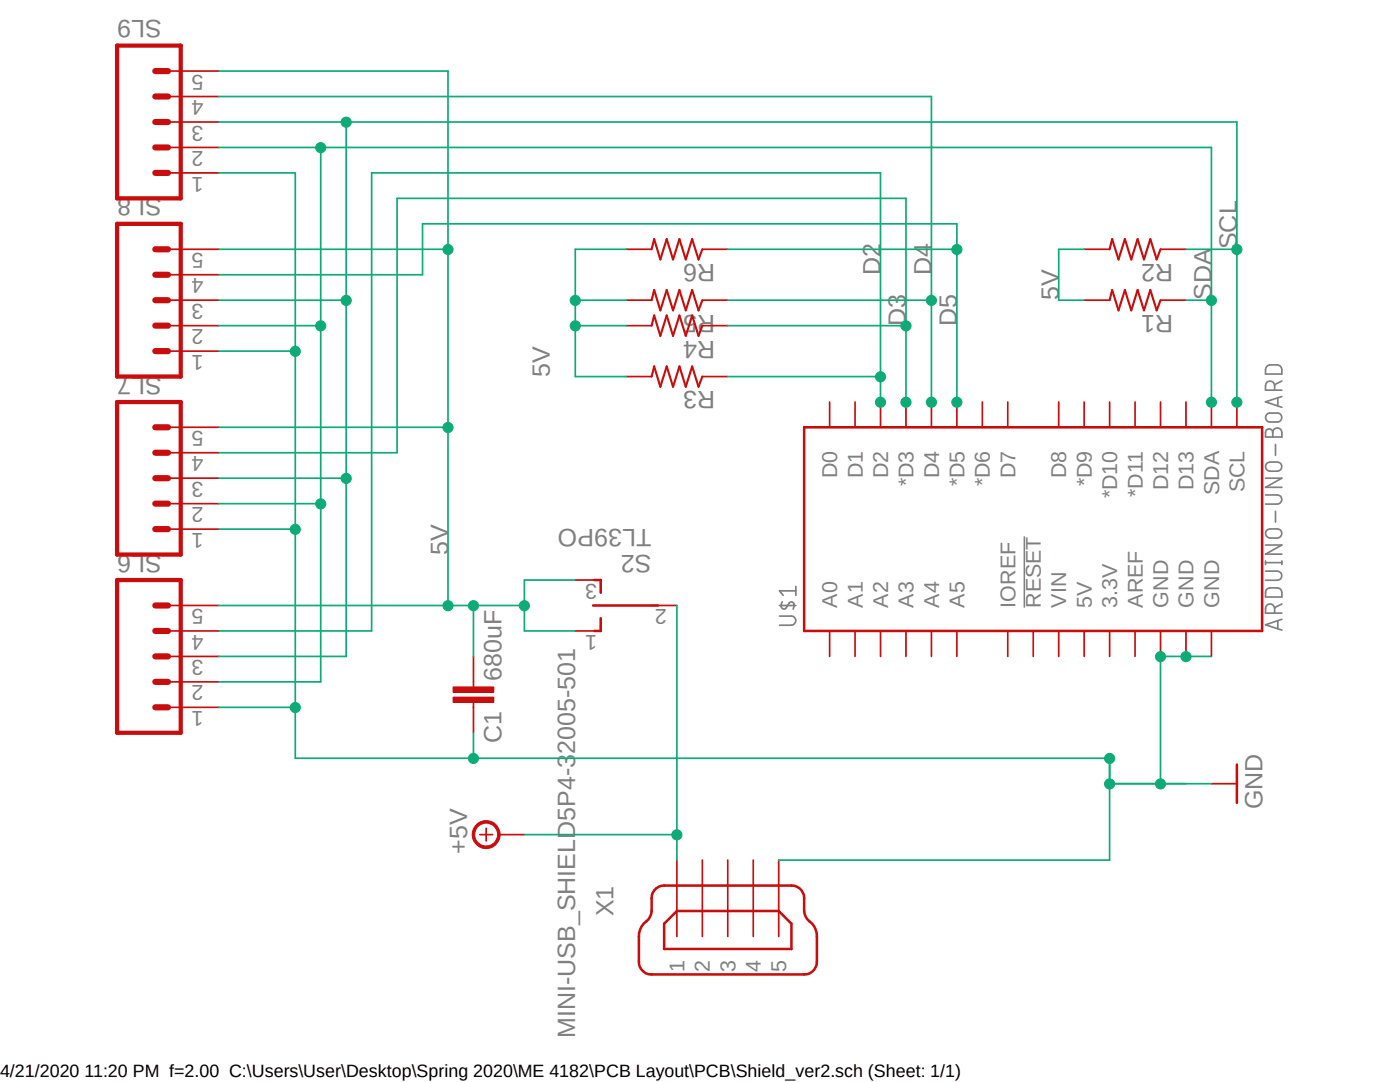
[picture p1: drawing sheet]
<svg xmlns="http://www.w3.org/2000/svg" width="279mm" height="216mm" viewBox="0 0 279 216" stroke-linecap="round" stroke-linejoin="round" font-family="sans-serif">
<path d="M22.2 2.5l235 205.9M257.2 2.5l-235 205.9" fill="none" stroke="#fff" stroke-width=".2"/>
<g fill="none" stroke="#808080" stroke-width=".34">
<path d="M252.8 73.1a2.65 2.65 0 0 1 2.5-.2l.4 .5 .1 1.2h-3.2v-.9zM254.4 77.9v-.9a.91 .91 0 0 0-.9-1 .91 .91 0 0 0-.9 1v.9h3.2M255 79.4v1.6M255.8 79.1l-3.2 1.1 3.2 1.1M255.8 76l-1.4 .8M252.6 98.8h2.3a.91 .91 0 0 1 .9 .9 .91 .91 0 0 1-.9 .9h-2.3M252.6 95.4h3.2l-3.2 1.8h3.2M252.8 85.8a.73 .73 0 0 1 .7-.2 .73 .73 0 0 1 .5 .7 .91 .91 0 0 1 .9-.9 .91 .91 0 0 1 .9 .9v.9h-3.2v-.9zM252.8 92.5a2.97 2.97 0 0 1 2.5-.2 .9 .9 0 0 1 .5 1 .9 .9 0 0 1-.9 .7h-1.5a.93 .93 0 0 1-.8-.6 .93 .93 0 0 1 .2-.9zM252.8 82.7a3.1 3.1 0 0 1 2.5-.2 .9 .9 0 0 1 .5 1 .9 .9 0 0 1-.9 .7h-1.5a.91 .91 0 0 1-.8-.6 .91 .91 0 0 1 .2-.9zM254 86.3v.9M254.6 88.7v2.1"/>
<path d="M158.8 117.9h-3.2l.7 .9M158.8 117v1.8M252.6 114h2.3a.91 .91 0 0 1 .9 .9 .91 .91 0 0 1-.9 .9h-2.3M252.6 111.9v.7M252.6 112.3h3.2M252.6 108.8h3.2l-3.2 1.8h3.2M252.8 105.8a2.97 2.97 0 0 1 2.5-.2 .9 .9 0 0 1 .5 1 .9 .9 0 0 1-.9 .8h-1.5a.94 .94 0 0 1-.8-.6 .94 .94 0 0 1 .2-1zM252.8 117.6a2.97 2.97 0 0 1 2.5-.2l.4 .5 .1 1.2h-3.2v-.9zM254.6 102v2.2M255.8 111.9v.7M155.6 122.9h2.3a.91 .91 0 0 1 .9 .9 .91 .91 0 0 1-.9 1h-2.3M155.6 120.8h3.2"/>
<path d="M156.1 120.1a.76 .76 0 0 0-.2 .9 .76 .76 0 0 0 .9 .5l.1-.3a1.64 1.64 0 0 1 1-1.1h.3a.95 .95 0 0 1 .1 1.4M254.4 122.3v-.9a.91 .91 0 0 0-.9-.9 .91 .91 0 0 0-.9 .9v.9h3.2M255 123.9v1.6M255.8 123.6l-3.2 1.1 3.2 1M255.8 120.5l-1.4 .7"/>
</g>
<path d="M204.4 107v14.2" fill="none" stroke="#808080" stroke-width=".3"/>
<path d="M94.5 136.1v1M94.5 140.1v1" fill="none" stroke="#c90d0c" stroke-width=".34"/>
<path d="M90.4 139.1h8.2v1h-8.2z" fill-rule="evenodd" fill="#c90d0c"/>
<path d="M90.4 139.1h8.2v1h-8.2z" fill="none" stroke="#c90d0c" stroke-width=".2"/>
<path d="M90.4 137.1h8.2v1h-8.2z" fill-rule="evenodd" fill="#c90d0c"/>
<path d="M90.4 137.1h8.2v1h-8.2z" fill="none" stroke="#c90d0c" stroke-width=".2"/>
<g fill="none" stroke="#c90d0c" stroke-width=".34">
<path d="M33.5 19.3h10.2M33.5 14.2h10.2M33.5 34.5h10.2M33.5 29.4h10.2M33.5 24.3h10.2M33.5 59.9h10.2M33.5 54.8h10.2M33.5 49.7h10.2M33.5 70.1h10.2M33.5 65h10.2M33.5 95.4h10.2M33.5 90.3h10.2"/>
<path d="M33.5 85.3h10.2M33.5 105.6h10.2M33.5 100.5h10.2M33.5 136.1h10.2M33.5 131h10.2M33.5 125.9h10.2M33.5 120.8h10.2M94.5 131v5.1M33.5 141.1h10.2M94.5 141.1v5.1M241.8 156.4h5M95.8 166.5h2.5"/>
<path d="M97 165.3v2.5M135.1 171.6v15.3M140.2 171.6v15.3M145.2 171.6v15.3M150.3 171.6v15.3M155.4 171.6v15.3"/>
</g>
<path d="M23.4 9.1h12.7v30.5h-12.7zM23.4 44.7h12.7v30.4h-12.7zM23.4 80.2h12.7v30.5h-12.7zM23.4 115.7h12.7v30.5h-12.7z" fill="none" stroke="#c90d0c" stroke-width=".85"/>
<g fill="none" stroke="#c90d0c" stroke-width="1.2">
<path d="M31 14.2h2.5M31 19.3h2.5M31 24.3h2.5M31 29.4h2.5M31 34.5h2.5M31 59.9h2.5M31 49.7h2.5M31 54.8h2.5M31 65h2.5M31 70.1h2.5M31 95.4h2.5M31 85.3h2.5"/>
<path d="M31 90.3h2.5M31 100.5h2.5M31 105.6h2.5M31 131h2.5M31 136.1h2.5M31 120.8h2.5M31 125.9h2.5M31 141.1h2.5"/>
</g>
<path d="M246.8 152.6v7.6M130.6 177.6a2.49 2.49 0 0 1 1.9-.9h25.4a2.5 2.5 0 0 1 2.6 2.5v2.6a3.2 3.2 0 0 0 1.6 2.5 3.9 3.9 0 0 1 .9 2.6v5a2.5 2.5 0 0 1-2.5 2.5h-30.5a2.5 2.5 0 0 1-2.5-2.5v-5a4.1 4.1 0 0 1 2-3.5l.5-1.1v-.5l.1-3.2zM135.1 181.8h20.3l2.5 2.5v5.1h-25.4v-5.1z" fill="none" stroke="#c90d0c" stroke-width=".51"/>
<path d="M94.9 164.8a2.79 2.79 0 0 1 4.6 .6 2.79 2.79 0 0 1-2.5 3.9v-.5a2.29 2.29 0 0 1-2.1-3.2 2.29 2.29 0 0 1 3.8-.6 2.29 2.29 0 0 1-1.1 3.7l-.6 .1v.5a2.8 2.8 0 0 1-2.5-1.6 2.8 2.8 0 0 1 .4-2.9z" fill-rule="evenodd" fill="#c90d0c"/>
<path d="M94.9 164.8a2.79 2.79 0 0 1 4.6 .6 2.79 2.79 0 0 1-2.5 3.9v-.5a2.29 2.29 0 0 1-2.1-3.2 2.29 2.29 0 0 1 3.8-.6 2.29 2.29 0 0 1-1.1 3.7l-.6 .1v.5a2.8 2.8 0 0 1-2.5-1.6 2.8 2.8 0 0 1 .4-2.9z" fill="none" stroke="#c90d0c" stroke-width=".2"/>
<g fill="none" stroke="#c90d0c" stroke-width=".34">
<path d="M125 59.9h5M125 49.7h5M140.2 59.9h5M140.2 49.7h5M216.4 59.9h5M216.4 49.7h5M231.6 59.9h5.1M231.6 49.7h5.1M125 75.1h5M125 65h5M140.2 75.1h5M140.2 65h5"/>
<path d="M165.6 80.2v5.1M170.6 80.2v5.1M175.7 80.2v5.1M180.8 80.2v5.1M185.9 80.2v5.1M191 80.2v5.1M196 80.2v5.1M201.1 80.2v5.1M211.3 80.2v5.1M216.4 80.2v5.1M221.4 80.2v5.1M226.5 80.2v5.1"/>
<path d="M231.6 80.2v5.1M236.7 80.2v5.1M241.8 80.2v5.1M246.8 80.2v5.1M114.8 115.7h5.1M114.8 125.9h5.1M130 120.8h5.1M165.6 125.9v5.1M170.6 125.9v5.1M175.7 125.9v5.1M180.8 125.9v5.1M185.9 125.9v5.1"/>
<path d="M191 125.9v5.1M201.1 125.9v5.1M206.2 125.9v5.1M211.3 125.9v5.1M216.4 125.9v5.1M221.4 125.9v5.1M226.5 125.9v5.1M231.6 125.9v5.1M236.7 125.9v5.1M241.8 125.9v5.1M99.6 166.5h5"/>
</g>
<path d="M160.5 85.3h91.4v40.6h-91.4zM118.6 115.7h1.3v2.6M118.4 120.8h12.9M119.9 123.4v2.5h-1.3" fill="none" stroke="#c90d0c" stroke-width=".51"/>
<path d="M130 59.9l.6-2 1.2 4 1.3-4 1.2 4 1.3-4 1.3 4 1.2-4 1.3 4 .8-2M130 49.7l.6-2 1.2 4.1 1.3-4.1 1.2 4.1 1.3-4.1 1.3 4.1 1.2-4.1 1.3 4.1 .8-2.1M221.4 59.9l.6-2 1.2 4 1.3-4 1.3 4 1.2-4 1.3 4 1.3-4 1.2 4 .8-2M221.4 49.7l.6-2 1.2 4.1 1.3-4.1 1.3 4.1 1.2-4.1 1.3 4.1 1.3-4.1 1.2 4.1 .8-2.1M130 75.1l.6-2 1.2 4.1 1.3-4.1 1.2 4.1 1.3-4.1 1.3 4.1 1.2-4.1 1.3 4.1 .8-2.1M130 65l.6-2.1 1.2 4.1 1.3-4.1 1.2 4.1 1.3-4.1 1.3 4.1 1.2-4.1 1.3 4.1 .8-2" fill="none" stroke="#c90d0c" stroke-width=".42"/>
<path d="M231.6 131v25.4h5.1" fill="none" stroke="#0dab76" stroke-width=".34"/>
<circle cx="231.6" cy="156.4" r="1.01" fill="#0dab76"/>
<circle cx="231.6" cy="156.4" r="1.01" fill="none" stroke="#0dab76" stroke-width=".2"/>
<path d="M221.4 156.4h20.4M221.4 151.3v20.3h-66" fill="none" stroke="#0dab76" stroke-width=".34"/>
<circle cx="221.4" cy="156.4" r="1.01" fill="#0dab76"/>
<circle cx="221.4" cy="156.4" r="1.01" fill="none" stroke="#0dab76" stroke-width=".2"/>
<path d="M43.7 70.1h15.2v81.2h35.6v-5.1M43.7 105.6h15.2M221.4 151.3v5.1" fill="none" stroke="#0dab76" stroke-width=".34"/>
<circle cx="58.9" cy="105.6" r="1.01" fill="#0dab76"/>
<circle cx="58.9" cy="105.6" r="1.01" fill="none" stroke="#0dab76" stroke-width=".2"/>
<path d="M43.7 34.5h15.2v35.6" fill="none" stroke="#0dab76" stroke-width=".34"/>
<circle cx="58.9" cy="70.1" r="1.01" fill="#0dab76"/>
<circle cx="58.9" cy="70.1" r="1.01" fill="none" stroke="#0dab76" stroke-width=".2"/>
<path d="M43.7 141.1h15.2" fill="none" stroke="#0dab76" stroke-width=".34"/>
<circle cx="58.9" cy="141.2" r="1.01" fill="#0dab76"/>
<circle cx="58.9" cy="141.2" r="1.01" fill="none" stroke="#0dab76" stroke-width=".2"/>
<path d="M94.5 151.3h126.9" fill="none" stroke="#0dab76" stroke-width=".34"/>
<circle cx="94.5" cy="151.3" r="1.01" fill="#0dab76"/>
<circle cx="94.5" cy="151.3" r="1.01" fill="none" stroke="#0dab76" stroke-width=".2"/>
<circle cx="221.4" cy="151.3" r="1.01" fill="#0dab76"/>
<circle cx="221.4" cy="151.3" r="1.01" fill="none" stroke="#0dab76" stroke-width=".2"/>
<path d="M231.6 131h10.2" fill="none" stroke="#0dab76" stroke-width=".34"/>
<circle cx="236.7" cy="131" r="1.01" fill="#0dab76"/>
<circle cx="236.7" cy="131" r="1.01" fill="none" stroke="#0dab76" stroke-width=".2"/>
<circle cx="231.6" cy="131" r="1.01" fill="#0dab76"/>
<circle cx="231.6" cy="131" r="1.01" fill="none" stroke="#0dab76" stroke-width=".2"/>
<path d="M43.7 29.4h198.1v30.5M64 29.4v106.7h-20.3" fill="none" stroke="#0dab76" stroke-width=".34"/>
<circle cx="64" cy="29.5" r="1.01" fill="#0dab76"/>
<circle cx="64" cy="29.5" r="1.01" fill="none" stroke="#0dab76" stroke-width=".2"/>
<path d="M241.8 59.9v20.3M43.7 100.5h20.3" fill="none" stroke="#0dab76" stroke-width=".34"/>
<circle cx="64" cy="100.5" r="1.01" fill="#0dab76"/>
<circle cx="64" cy="100.5" r="1.01" fill="none" stroke="#0dab76" stroke-width=".2"/>
<path d="M43.7 65h20.3" fill="none" stroke="#0dab76" stroke-width=".34"/>
<circle cx="64" cy="65" r="1.01" fill="#0dab76"/>
<circle cx="64" cy="65" r="1.01" fill="none" stroke="#0dab76" stroke-width=".2"/>
<circle cx="241.8" cy="80.3" r="1.01" fill="#0dab76"/>
<circle cx="241.8" cy="80.3" r="1.01" fill="none" stroke="#0dab76" stroke-width=".2"/>
<path d="M236.7 59.9h5.1" fill="none" stroke="#0dab76" stroke-width=".34"/>
<circle cx="241.8" cy="59.9" r="1.01" fill="#0dab76"/>
<circle cx="241.8" cy="59.9" r="1.01" fill="none" stroke="#0dab76" stroke-width=".2"/>
<path d="M43.7 95.4h25.4M246.8 80.2v-55.9h-177.7v106.7h-25.4" fill="none" stroke="#0dab76" stroke-width=".34"/>
<circle cx="69.1" cy="95.5" r="1.01" fill="#0dab76"/>
<circle cx="69.1" cy="95.5" r="1.01" fill="none" stroke="#0dab76" stroke-width=".2"/>
<path d="M43.7 59.9h25.4" fill="none" stroke="#0dab76" stroke-width=".34"/>
<circle cx="69.1" cy="59.9" r="1.01" fill="#0dab76"/>
<circle cx="69.1" cy="59.9" r="1.01" fill="none" stroke="#0dab76" stroke-width=".2"/>
<path d="M43.7 24.3h25.4" fill="none" stroke="#0dab76" stroke-width=".34"/>
<circle cx="69.1" cy="24.4" r="1.01" fill="#0dab76"/>
<circle cx="69.1" cy="24.4" r="1.01" fill="none" stroke="#0dab76" stroke-width=".2"/>
<circle cx="246.8" cy="80.3" r="1.01" fill="#0dab76"/>
<circle cx="246.8" cy="80.3" r="1.01" fill="none" stroke="#0dab76" stroke-width=".2"/>
<path d="M236.7 49.7h10.1" fill="none" stroke="#0dab76" stroke-width=".34"/>
<circle cx="246.8" cy="49.8" r="1.01" fill="#0dab76"/>
<circle cx="246.8" cy="49.8" r="1.01" fill="none" stroke="#0dab76" stroke-width=".2"/>
<path d="M175.7 75.1v-40.6h-101.5v91.4h-30.5" fill="none" stroke="#0dab76" stroke-width=".34"/>
<circle cx="175.7" cy="80.3" r="1.01" fill="#0dab76"/>
<circle cx="175.7" cy="80.3" r="1.01" fill="none" stroke="#0dab76" stroke-width=".2"/>
<path d="M145.2 75.1h30.5v5.1" fill="none" stroke="#0dab76" stroke-width=".34"/>
<circle cx="175.7" cy="75.2" r="1.01" fill="#0dab76"/>
<circle cx="175.7" cy="75.2" r="1.01" fill="none" stroke="#0dab76" stroke-width=".2"/>
<path d="M180.8 65v-25.4h-101.6v50.7h-35.5" fill="none" stroke="#0dab76" stroke-width=".34"/>
<circle cx="180.8" cy="80.3" r="1.01" fill="#0dab76"/>
<circle cx="180.8" cy="80.3" r="1.01" fill="none" stroke="#0dab76" stroke-width=".2"/>
<path d="M145.2 65h35.6v15.2" fill="none" stroke="#0dab76" stroke-width=".34"/>
<circle cx="180.8" cy="65" r="1.01" fill="#0dab76"/>
<circle cx="180.8" cy="65" r="1.01" fill="none" stroke="#0dab76" stroke-width=".2"/>
<path d="M191 49.7v-5h-106.7v10.1h-40.6" fill="none" stroke="#0dab76" stroke-width=".34"/>
<circle cx="191" cy="80.3" r="1.01" fill="#0dab76"/>
<circle cx="191" cy="80.3" r="1.01" fill="none" stroke="#0dab76" stroke-width=".2"/>
<path d="M145.2 49.7h45.8v30.5" fill="none" stroke="#0dab76" stroke-width=".34"/>
<circle cx="191" cy="49.8" r="1.01" fill="#0dab76"/>
<circle cx="191" cy="49.8" r="1.01" fill="none" stroke="#0dab76" stroke-width=".2"/>
<path d="M43.7 19.3h142.2v40.6" fill="none" stroke="#0dab76" stroke-width=".34"/>
<circle cx="185.9" cy="80.3" r="1.01" fill="#0dab76"/>
<circle cx="185.9" cy="80.3" r="1.01" fill="none" stroke="#0dab76" stroke-width=".2"/>
<path d="M145.2 59.9h40.7v20.3" fill="none" stroke="#0dab76" stroke-width=".34"/>
<circle cx="185.9" cy="59.9" r="1.01" fill="#0dab76"/>
<circle cx="185.9" cy="59.9" r="1.01" fill="none" stroke="#0dab76" stroke-width=".2"/>
<path d="M135.1 120.8v45.7h-30.5" fill="none" stroke="#0dab76" stroke-width=".34"/>
<circle cx="135.1" cy="166.6" r="1.01" fill="#0dab76"/>
<circle cx="135.1" cy="166.6" r="1.01" fill="none" stroke="#0dab76" stroke-width=".2"/>
<path d="M43.7 14.2h45.7v106.6M43.7 49.7h45.7M135.1 166.5v5.1" fill="none" stroke="#0dab76" stroke-width=".34"/>
<circle cx="89.4" cy="49.8" r="1.01" fill="#0dab76"/>
<circle cx="89.4" cy="49.8" r="1.01" fill="none" stroke="#0dab76" stroke-width=".2"/>
<path d="M43.7 85.3h45.7" fill="none" stroke="#0dab76" stroke-width=".34"/>
<circle cx="89.4" cy="85.3" r="1.01" fill="#0dab76"/>
<circle cx="89.4" cy="85.3" r="1.01" fill="none" stroke="#0dab76" stroke-width=".2"/>
<path d="M43.7 120.8h50.8" fill="none" stroke="#0dab76" stroke-width=".34"/>
<circle cx="89.4" cy="120.9" r="1.01" fill="#0dab76"/>
<circle cx="89.4" cy="120.9" r="1.01" fill="none" stroke="#0dab76" stroke-width=".2"/>
<path d="M114.8 115.7h-10.2v10.2h10.2M104.6 120.8h-10.1v10.2" fill="none" stroke="#0dab76" stroke-width=".34"/>
<circle cx="94.5" cy="120.9" r="1.01" fill="#0dab76"/>
<circle cx="94.5" cy="120.9" r="1.01" fill="none" stroke="#0dab76" stroke-width=".2"/>
<circle cx="104.7" cy="120.9" r="1.01" fill="#0dab76"/>
<circle cx="104.7" cy="120.9" r="1.01" fill="none" stroke="#0dab76" stroke-width=".2"/>
<path d="M125 49.7h-10.2v25.4h10.2M216.4 49.7h-5.1v10.2h5.1M114.8 65h10.2" fill="none" stroke="#0dab76" stroke-width=".34"/>
<circle cx="114.8" cy="65" r="1.01" fill="#0dab76"/>
<circle cx="114.8" cy="65" r="1.01" fill="none" stroke="#0dab76" stroke-width=".2"/>
<path d="M114.8 59.9h10.2" fill="none" stroke="#0dab76" stroke-width=".34"/>
<circle cx="114.8" cy="59.9" r="1.01" fill="#0dab76"/>
<circle cx="114.8" cy="59.9" r="1.01" fill="none" stroke="#0dab76" stroke-width=".2"/>
<g font-size="5" fill="#808080">
<text x="32.3" y="4" transform="rotate(-180 32.3 4)">SL9</text>
<text x="32.3" y="39.6" transform="rotate(-180 32.3 39.6)">SL8</text>
<text x="142.7" y="52.7" transform="rotate(-180 142.7 52.7)">R6</text>
<text x="234.1" y="52.7" transform="rotate(-180 234.1 52.7)">R2</text>
<text x="246.8" y="49.7" transform="rotate(-90 246.8 49.7)">SCL</text>
<text x="175.7" y="54.8" transform="rotate(-90 175.7 54.8)">D2</text>
<text x="185.9" y="54.8" transform="rotate(-90 185.9 54.8)">D4</text>
<text x="211.3" y="59.9" transform="rotate(-90 211.3 59.9)">5V</text>
<text x="241.8" y="59.9" transform="rotate(-90 241.8 59.9)">SDA</text>
<text x="142.7" y="62.9" transform="rotate(-180 142.7 62.9)">R5</text>
<text x="180.8" y="65" transform="rotate(-90 180.8 65)">D3</text>
<text x="191" y="65" transform="rotate(-90 191 65)">D5</text>
<text x="234.1" y="62.9" transform="rotate(-180 234.1 62.9)">R1</text>
<text x="142.7" y="67.9" transform="rotate(-180 142.7 67.9)">R4</text>
<text x="32.3" y="75.1" transform="rotate(-180 32.3 75.1)">SL7</text>
<text x="109.7" y="75.1" transform="rotate(-90 109.7 75.1)">5V</text>
<text x="142.7" y="78.1" transform="rotate(-180 142.7 78.1)">R3</text>
<text x="130" y="105.6" transform="rotate(-180 130 105.6)">TL39PO</text>
<text x="32.3" y="110.7" transform="rotate(-180 32.3 110.7)">SL6</text>
<text x="89.4" y="110.7" transform="rotate(-90 89.4 110.7)">5V</text>
<text x="130" y="110.7" transform="rotate(-180 130 110.7)">S2</text>
<text x="100.1" y="135.8" transform="rotate(-90 100.1 135.8)">680uF</text>
<text x="100.1" y="148.3" transform="rotate(-90 100.1 148.3)">C1</text>
<text x="251.9" y="161.5" transform="rotate(-90 251.9 161.5)">GND</text>
<text x="93.2" y="170.3" transform="rotate(-90 93.2 170.3)">+5V</text>
<text x="122.4" y="182.8" transform="rotate(-90 122.4 182.8)">X1</text>
<text x="114.8" y="207.1" transform="rotate(-90 114.8 207.1)">MINI-USB_SHIELD5P4-32005-501</text>
</g>
<g font-size="4.3" fill="#808080">
<text x="40.6" y="14.9" transform="rotate(-180 40.6 14.9)">5</text>
<text x="40.6" y="20" transform="rotate(-180 40.6 20)">4</text>
<text x="40.6" y="25.1" transform="rotate(-180 40.6 25.1)">3</text>
<text x="40.6" y="35.2" transform="rotate(-180 40.6 35.2)">1</text>
<text x="40.6" y="30.1" transform="rotate(-180 40.6 30.1)">2</text>
<text x="40.6" y="50.5" transform="rotate(-180 40.6 50.5)">5</text>
<text x="40.6" y="55.5" transform="rotate(-180 40.6 55.5)">4</text>
<text x="40.6" y="65.7" transform="rotate(-180 40.6 65.7)">2</text>
<text x="40.6" y="60.6" transform="rotate(-180 40.6 60.6)">3</text>
<text x="40.6" y="70.7" transform="rotate(-180 40.6 70.7)">1</text>
<text x="40.6" y="86" transform="rotate(-180 40.6 86)">5</text>
<text x="40.6" y="91.1" transform="rotate(-180 40.6 91.1)">4</text>
<text x="167.1" y="95.4" transform="rotate(-90 167.1 95.4)">D0</text>
<text x="172.2" y="95.4" transform="rotate(-90 172.2 95.4)">D1</text>
<text x="177.2" y="95.4" transform="rotate(-90 177.2 95.4)">D2</text>
<text x="187.4" y="95.4" transform="rotate(-90 187.4 95.4)">D4</text>
<text x="202.6" y="95.4" transform="rotate(-90 202.6 95.4)">D7</text>
<text x="212.8" y="95.4" transform="rotate(-90 212.8 95.4)">D8</text>
<text x="40.6" y="101.2" transform="rotate(-180 40.6 101.2)">2</text>
<text x="40.6" y="96.1" transform="rotate(-180 40.6 96.1)">3</text>
<text x="182.3" y="97.1" transform="rotate(-90 182.3 97.1)">*D3</text>
<text x="192.5" y="97.1" transform="rotate(-90 192.5 97.1)">*D5</text>
<text x="197.6" y="97.1" transform="rotate(-90 197.6 97.1)">*D6</text>
<text x="217.9" y="97.1" transform="rotate(-90 217.9 97.1)">*D9</text>
<text x="223" y="99.4" transform="rotate(-90 223 99.4)">*D10</text>
<text x="228" y="99.1" transform="rotate(-90 228 99.1)">*D11</text>
<text x="233.1" y="97.8" transform="rotate(-90 233.1 97.8)">D12</text>
<text x="238.2" y="97.8" transform="rotate(-90 238.2 97.8)">D13</text>
<text x="243.3" y="98.7" transform="rotate(-90 243.3 98.7)">SDA</text>
<text x="248.4" y="98.3" transform="rotate(-90 248.4 98.3)">SCL</text>
<text x="40.6" y="106.3" transform="rotate(-180 40.6 106.3)">1</text>
<text x="119.2" y="116.5" transform="rotate(-180 119.2 116.5)">3</text>
<text x="40.6" y="121.5" transform="rotate(-180 40.6 121.5)">5</text>
<text x="133.1" y="121.5" transform="rotate(-180 133.1 121.5)">2</text>
<text x="167.1" y="121.2" transform="rotate(-90 167.1 121.2)">A0</text>
<text x="172.2" y="121.2" transform="rotate(-90 172.2 121.2)">A1</text>
<text x="177.2" y="121.2" transform="rotate(-90 177.2 121.2)">A2</text>
<text x="182.3" y="121.2" transform="rotate(-90 182.3 121.2)">A3</text>
<text x="187.4" y="121.2" transform="rotate(-90 187.4 121.2)">A4</text>
<text x="192.5" y="121.2" transform="rotate(-90 192.5 121.2)">A5</text>
<text x="202.6" y="121.2" transform="rotate(-90 202.6 121.2)">IOREF</text>
<text x="207.7" y="121.2" transform="rotate(-90 207.7 121.2)">RESET</text>
<text x="212.8" y="121.2" transform="rotate(-90 212.8 121.2)">VIN</text>
<text x="217.9" y="121.2" transform="rotate(-90 217.9 121.2)">5V</text>
<text x="223" y="121.2" transform="rotate(-90 223 121.2)">3.3V</text>
<text x="228" y="121.2" transform="rotate(-90 228 121.2)">AREF</text>
<text x="233.1" y="121.2" transform="rotate(-90 233.1 121.2)">GND</text>
<text x="238.2" y="121.2" transform="rotate(-90 238.2 121.2)">GND</text>
<text x="243.3" y="121.2" transform="rotate(-90 243.3 121.2)">GND</text>
<text x="40.6" y="131.7" transform="rotate(-180 40.6 131.7)">3</text>
<text x="40.6" y="126.6" transform="rotate(-180 40.6 126.6)">4</text>
<text x="119.2" y="126.6" transform="rotate(-180 119.2 126.6)">1</text>
<text x="40.6" y="136.8" transform="rotate(-180 40.6 136.8)">2</text>
<text x="40.6" y="141.9" transform="rotate(-180 40.6 141.9)">1</text>
<text x="136.6" y="193.9" transform="rotate(-90 136.6 193.9)">1</text>
<text x="141.7" y="193.9" transform="rotate(-90 141.7 193.9)">2</text>
<text x="146.8" y="193.9" transform="rotate(-90 146.8 193.9)">3</text>
<text x="151.8" y="193.9" transform="rotate(-90 151.8 193.9)">4</text>
<text x="156.9" y="193.9" transform="rotate(-90 156.9 193.9)">5</text>
</g>
<text font-size="3.6" x="0" y="214.9">4/21/2020 11:20 PM f=2.00 C:\Users\User\Desktop\Spring 2020\ME 4182\PCB Layout\PCB\Shield_ver2.sch (Sheet: 1/1)</text>
</svg>
